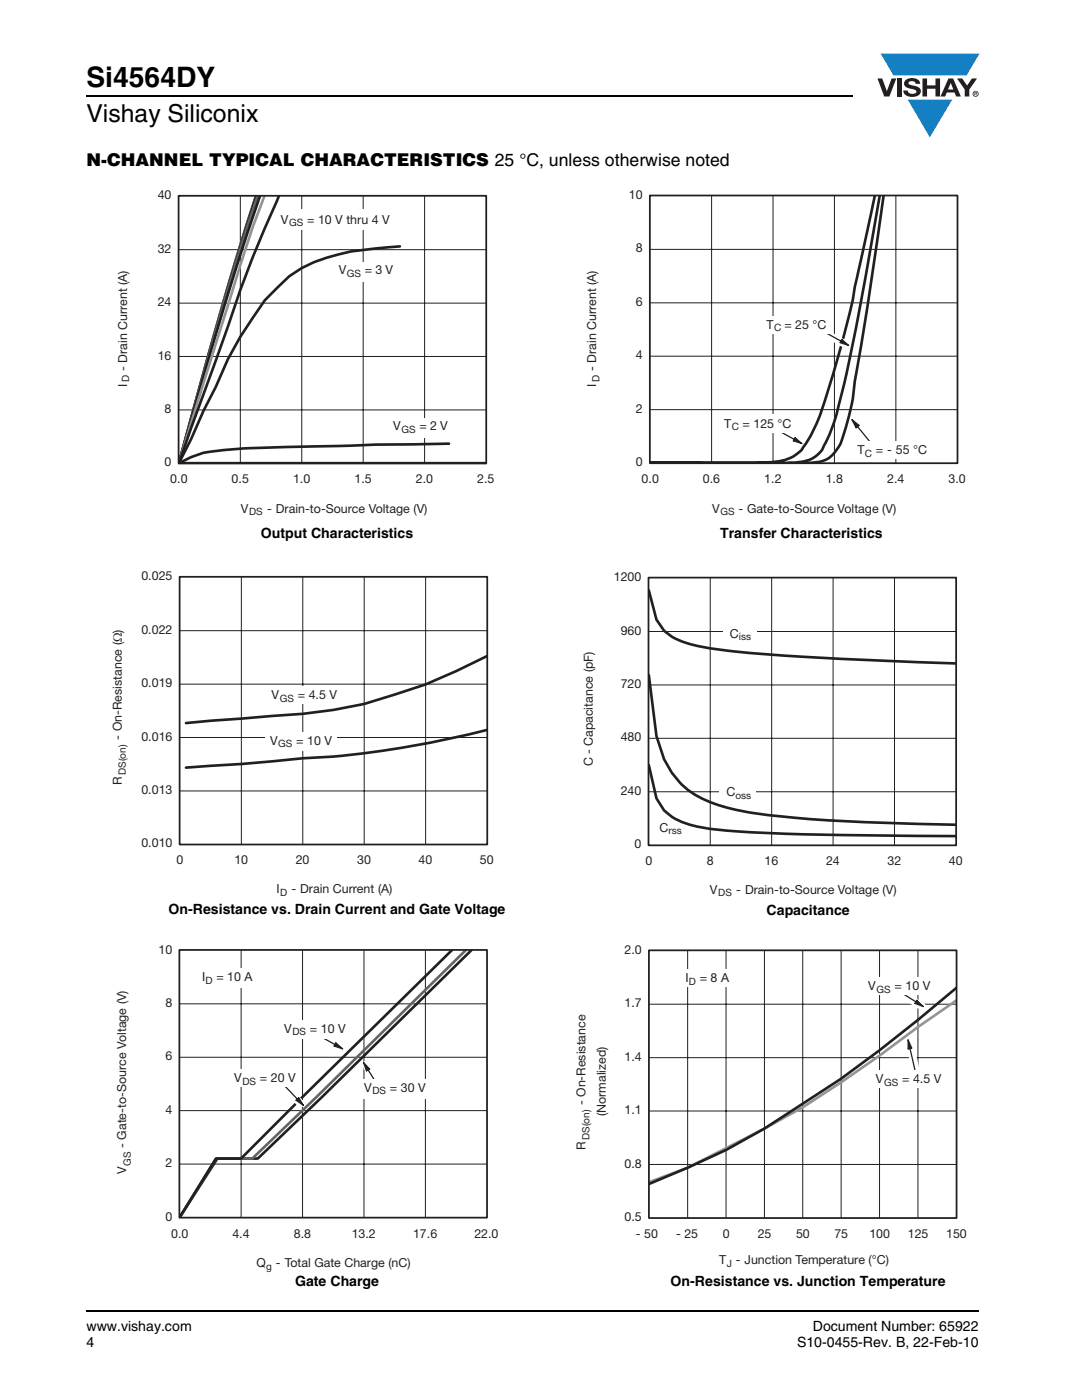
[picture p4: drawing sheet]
<svg xmlns="http://www.w3.org/2000/svg" width="216mm" height="279mm" viewBox="0 0 216 279" stroke-linecap="round" stroke-linejoin="round" font-family="sans-serif">
<path d="M17.1 18.9h.2v.3h-.2zM17.1 261.5h.2v.4h-.2z" fill="#000"/>
<path d="M17.3 19.1h152.9M17.3 261.7h178.1" fill="none" stroke="#000" stroke-width=".36"/>
<path d="M175.1 10.7h20.4v16.7h-20.4z" fill="#fff"/>
<g fill="#147fc3">
<path d="M175.7 10.7h19.7l-2.5 4.4h-3.8h-10.8z"/>
<path d="M181.1 19.9h8.9l-4.5 7.5z"/>
</g>
<g fill="#231f20">
<path d="M175.1 15.7h.9l1 2.5 .9-2.5h.9l-1.3 3.6h-1.1z"/>
<path d="M179 15.7h.9v3.6h-.9z"/>
<path d="M180.7 16a2.1 2.1 0 0 1 2.8 .3l.1 .4h-.9a.79 .79 0 0 0-.7-.5 .79 .79 0 0 0-.7 .4l.2 .3 1 .2a1.08 1.08 0 0 1 1.2 1.1 1.08 1.08 0 0 1-1.1 1.1 1.73 1.73 0 0 1-2.4-1.2h.9a.96 .96 0 0 0 .8 .6 .96 .96 0 0 0 1-.4 1.31 1.31 0 0 0-1.3-.6 1.03 1.03 0 0 1-1-.6 1.03 1.03 0 0 1 .1-1.1z"/>
<path d="M184.1 15.7h.9v1.3h1.7v-1.3h.9v3.6h-.9v-1.6h-1.7v1.6h-.9z"/>
<path d="M191 15.7h1l1 1.4 .9-1.4h1.1l-1.6 2.2v1.4h-.9v-1.4z"/>
<path d="M189.7 16.5l.5 1.4h-1zM189.2 15.7l-1.5 3.6h.9l.3-.8h1.6l.3 .8h.9l-1.5-3.6z"/>
<path d="M194.2 18.7a.46 .46 0 0 1 .9 0 .46 .46 0 0 1-.9 0zM194.1 18.7a.6 .6 0 0 0 1.2 0 .6 .6 0 0 0-1.2 0z"/>
<path d="M194.6 18.5h.2v.2h-.2zM194.4 18.4v.7h.2v-.3l.3 .3-.1-.3 .1-.2v-.2z"/>
</g>
<path d="M23.3 37.7h75.4v65.6h-75.4z" fill="#fff"/>
<path d="M48 39.1v53.4M60.2 39.1v53.4M72.5 39.1v53.4M84.7 39.1v53.4M35.7 49.8h61.3M35.7 71.1h61.3M35.7 60.5h61.3M35.7 81.8h61.3" fill="none" stroke="#231f20" stroke-width=".2"/>
<path d="M51.1 39.1a1037.2 1037.2 0 0 0-15.4 53.3M51.2 39.1a1098 1098 0 0 0-15.5 53.3M51.9 39.1a908.5 908.5 0 0 0-16.2 53.3M55.7 39.1a264.6 264.6 0 0 0-10.2 26l-9.8 27.3M79.8 49.2l-2.5 .2a44 44 0 0 0-14.7 2.9l-2.4 1.2-2.5 1.6-4.9 4.8a73.6 73.6 0 0 0-9.8 17.3l-2.4 4.8-2.5 5.6-2.4 4.8M35.7 92.4h61.3M89.6 88.5l-14.7 .2-21.1 .6a99.2 99.2 0 0 0-13.2 1.1l-2.5 .8-2.4 1.2" fill="none" stroke="#231f20" stroke-width=".53"/>
<path d="M51.1 39.1a1032.2 1032.2 0 0 0-15.4 53.3l12.2-39.4 2.5-7.6 2.4-6.3" fill="none" stroke="#929497" stroke-width=".53"/>
<path d="M51.4 39.1a971.5 971.5 0 0 0-15.7 53.3" fill="none" stroke="#636366" stroke-width=".53"/>
<path d="M35.6 39.1h61.4v53.4h-61.4z" fill="none" stroke="#231f20" stroke-width=".35"/>
<g fill="#fff">
<path d="M56.5 41.8h23.4v4.1h-23.4z"/>
<path d="M66.6 52.3h12.8v3.8h-12.8z"/>
<path d="M77.5 83.4h12.8v3.9h-12.8z"/>
<path d="M22.1 113.8h76.4v65.4h-76.4z"/>
</g>
<path d="M48.2 115.2v53.3M60.4 115.2v53.3M72.7 115.2v53.3M84.9 115.2v53.3M35.9 136.5h61.3M35.9 125.9h61.3M35.9 157.9h61.3M35.9 147.2h61.3" fill="none" stroke="#231f20" stroke-width=".2"/>
<path d="M97.2 130.9l-6.2 3-6.1 2.7-12.2 3.9-6.2 1.2-6.1 .8-23.3 1.8M97.2 145.7a201.6 201.6 0 0 1-30.7 5.3l-6.1 .3a419.7 419.7 0 0 1-23.3 1.9" fill="none" stroke="#231f20" stroke-width=".53"/>
<path d="M35.8 115.1h61.4v53.4h-61.4z" fill="none" stroke="#231f20" stroke-width=".35"/>
<g fill="#fff">
<path d="M53.4 137h14.1v3.4h-14.1z"/>
<path d="M52.9 146.1h14.2v3.6h-14.2z"/>
<path d="M23.1 188.2h76.4v65.6h-76.4z"/>
</g>
<path d="M48.1 189.6v53.4M60.4 189.6v53.4M72.6 189.6v53.4M84.9 189.6v53.4M35.9 211h61.3M35.9 200.3h61.3M35.9 232.3h61.3M35.9 221.6h61.3" fill="none" stroke="#231f20" stroke-width=".2"/>
<path d="M90.2 189.6l-29.9 29.3-12.2 12.3h-5l-7.2 11.7 7.5-11.7h8l12.8-12.3 29.8-29.3" fill="none" stroke="#231f20" stroke-width=".53"/>
<path d="M92.9 189.6l-29.8 29.3-12.8 12.3h-7.2l-7.2 11.7" fill="none" stroke="#636366" stroke-width=".53"/>
<path d="M35.8 189.6h61.4v53.4h-61.4z" fill="none" stroke="#231f20" stroke-width=".35"/>
<path d="M62.3 205.2l6.5 3.6-.8 1.4-6.4-3.6z" fill-rule="evenodd" fill="#fff"/>
<path d="M67 208.1l1.3 1.2-1.6-.5z" fill="#231f20"/>
<path d="M62.3 205.9l4.6 2.6M67 208.1l1.3 1.2-1.6-.5z" fill="none" stroke="#231f20" stroke-width=".25"/>
<path d="M54.8 216l1.1-1.1 5.2 5.4-1.1 1z" fill-rule="evenodd" fill="#fff"/>
<path d="M59.1 219.6l.5-.5 .9 1.5z" fill="#231f20"/>
<path d="M55.7 215.6l3.7 3.8M59.1 219.6l.5-.5 .9 1.5z" fill="none" stroke="#231f20" stroke-width=".25"/>
<g fill="#fff">
<path d="M39.5 193.2h12.6v3.8h-12.6z"/>
<path d="M56.1 203.6h10.5v3.8h-10.5z"/>
<path d="M45.9 213.4h13.8v3.4h-13.8z"/>
</g>
<path d="M71.9 212.3l1.3-.8 4 6.2-1.3 .8z" fill-rule="evenodd" fill="#fff"/>
<path d="M72.5 212.1l1.2 1.3-.6 .3z" fill="#231f20"/>
<path d="M72.5 212.1l1.2 1.3-.6 .3zM73.4 213.5l2.8 4.4" fill="none" stroke="#231f20" stroke-width=".25"/>
<g fill="#fff">
<path d="M71.8 215.3h14.1v3.9h-14.1z"/>
<path d="M116.9 37.7h75.8v65.6h-75.8z"/>
</g>
<path d="M142 39.1v53.3M154.2 39.1v53.3M166.5 39.1v53.3M178.8 39.1v53.3M129.7 49.8h61.3M129.7 71.1h61.3M129.7 60.4h61.3M129.7 81.8h61.3" fill="none" stroke="#231f20" stroke-width=".2"/>
<path d="M174.6 39l-3.2 14.7a208.5 208.5 0 0 1-8.1 30 22.8 22.8 0 0 1-3.8 6.5 9.1 9.1 0 0 1-6.1 2.1l-2.4 .1h-21.3M175.5 39l-4.8 26.7a177.1 177.1 0 0 1-4.6 19.5l-1.3 3a5.8 5.8 0 0 1-3.8 3.7l-2.3 .4-1.6 .1h-27.4M176.3 39l-3.3 22.6-2.4 14.5-.4 3.5-.6 2.8a38.5 38.5 0 0 1-2.2 6.7 5.6 5.6 0 0 1-4.2 3.1l-2.3 .2M129.7 92.4h9.8" fill="none" stroke="#231f20" stroke-width=".53"/>
<path d="M129.7 39h61.4v53.4h-61.4z" fill="none" stroke="#231f20" stroke-width=".35"/>
<path d="M163.3 64.9l6.4 3.5-.7 1.4-6.5-3.6z" fill-rule="evenodd" fill="#fff"/>
<path d="M168 67.8l1.3 1.1-1.7-.5z" fill="#231f20"/>
<path d="M163.3 65.6l4.6 2.5M168 67.8l1.3 1.1-1.7-.5z" fill="none" stroke="#231f20" stroke-width=".25"/>
<path d="M152 63h14.1v3.6h-14.1z" fill="#fff"/>
<path d="M154 84.5l6.4 3.5-.7 1.4-6.5-3.6z" fill-rule="evenodd" fill="#fff"/>
<path d="M158.6 87.4l1.4 1.1-1.7-.5z" fill="#231f20"/>
<path d="M153.9 85.2l4.6 2.5M158.6 87.4l1.4 1.1-1.7-.5z" fill="none" stroke="#231f20" stroke-width=".25"/>
<path d="M143.7 82.8h14.7v3.7h-14.7z" fill="#fff"/>
<path d="M169.5 84.1l1.2-1 4.6 5.7-1.2 1z" fill-rule="evenodd" fill="#fff"/>
<path d="M170 83.8l1.4 1.1-.6 .5z" fill="#231f20"/>
<path d="M170 83.8l1.4 1.1-.6 .5zM171.1 85.1l3.3 4" fill="none" stroke="#231f20" stroke-width=".25"/>
<g fill="#fff">
<path d="M170.5 88h15.1v3.6h-15.1z"/>
<path d="M116.2 113.9h75.9v65.4h-75.9z"/>
</g>
<path d="M141.7 115.3v53.4M154 115.3v53.4M166.2 115.3v53.4M178.5 115.3v53.4M129.5 136.7h61.3M129.5 126h61.3M129.5 158h61.3M129.5 147.3h61.3" fill="none" stroke="#231f20" stroke-width=".2"/>
<path d="M129.5 117.8l1.5 5.9a9.2 9.2 0 0 0 6.1 4.7 97.2 97.2 0 0 0 17.2 2.3l16.6 .9 19.8 .8M129.5 134.7l1.5 12.2 1.5 4.6a16.6 16.6 0 0 0 11.1 9.2 86.3 86.3 0 0 0 18 2.8 585.3 585.3 0 0 0 29.1 1.1M129.5 152.7l1.5 6.6a9.3 9.3 0 0 0 6.1 5.1 63.5 63.5 0 0 0 13.8 1.8l14.6 .4 25.2 .3" fill="none" stroke="#231f20" stroke-width=".53"/>
<path d="M129.4 115.3h61.4v53.4h-61.4z" fill="none" stroke="#231f20" stroke-width=".35"/>
<g fill="#fff">
<path d="M144.2 124.7h6.7v3h-6.7z"/>
<path d="M143.6 156.4h7.3v3h-7.3z"/>
<path d="M114.8 188.3h78.1v64.9h-78.1z"/>
</g>
<path d="M137.2 189.7v53.4M144.9 189.7v53.4M152.5 189.7v53.4M160.2 189.7v53.4M167.8 189.7v53.4M175.5 189.7v53.4M183.2 189.7v53.4M129.5 211.1h61.3M129.5 200.4h61.3M129.5 232.4h61.3M129.5 221.7h61.3" fill="none" stroke="#231f20" stroke-width=".2"/>
<path d="M190.8 199.7l-7.7 5.3-7.6 5.7-7.7 5.3-7.6 5-7.7 4.2-15.3 7.9-7.7 2.8" fill="none" stroke="#929497" stroke-width=".53"/>
<path d="M190.8 197.2l-7.7 6.4-7.6 6-7.7 5.7-15.3 9.9-7.6 4.3-7.7 3.6-7.7 3.2" fill="none" stroke="#231f20" stroke-width=".53"/>
<path d="M129.5 189.7h61.4v53.4h-61.4z" fill="none" stroke="#231f20" stroke-width=".35"/>
<path d="M180.6 207.6l1.4-.4 1.7 7.2-1.5 .4z" fill-rule="evenodd" fill="#fff"/>
<path d="M181.2 207.5l.7 1.7-.7 .1z" fill="#231f20"/>
<path d="M181.2 207.5l.7 1.7-.7 .1zM181.6 209.2l1.1 5.1" fill="none" stroke="#231f20" stroke-width=".25"/>
<g fill="#fff">
<path d="M135.1 193.5h12.2v3.6h-12.2z"/>
<path d="M173.1 213.6h16.2v3.6h-16.2z"/>
</g>
<path d="M178.4 196.5l6.3 3.9-.8 1.3-6.3-3.9z" fill-rule="evenodd" fill="#fff"/>
<path d="M183 199.6l1.2 1.3-1.6-.7z" fill="#231f20"/>
<path d="M178.4 197.2l4.4 2.8M183 199.6l1.2 1.3-1.6-.7z" fill="none" stroke="#231f20" stroke-width=".25"/>
<path d="M172.7 195.1h13.6v3.5h-13.6z" fill="#fff"/>
<text font-size="5.6" x="17.3" y="17.4">Si4564DY</text>
<text font-size="4.9" x="17.3" y="24.4">Vishay Siliconix</text>
<text font-size="3.5" x="17.3" y="33">N-CHANNEL TYPICAL CHARACTERISTICS 25 °C, unless otherwise noted</text>
<g font-size="2.8">
<text x="52" y="107.3">Output Characteristics</text>
<text x="143.7" y="107.3">Transfer Characteristics</text>
<text x="33.6" y="182.4">On-Resistance vs. Drain Current and Gate Voltage</text>
<text x="153" y="182.5">Capacitance</text>
<text x="58.9" y="256.6">Gate Charge</text>
<text x="133.8" y="256.7">On-Resistance vs. Junction Temperature</text>
<text x="17.3" y="265.6">www.vishay.com</text>
<text x="17.3" y="268.8">4</text>
<text x="159" y="268.8">S10-0455-Rev. B, 22-Feb-10</text>
<text x="162.2" y="265.6">Document Number: 65922</text>
</g>
<g font-size="2.5" fill="#231f20">
<text x="31.5" y="39.8">40</text>
<text x="125.5" y="39.7">10</text>
<text x="56" y="44.6">V</text>
<text x="61.3" y="44.6">= 10 V thru 4 V</text>
<text x="31.5" y="50.4">32</text>
<text x="126.9" y="50.4">8</text>
<text x="67.6" y="54.8">V</text>
<text x="72.8" y="54.8">= 3 V</text>
<text x="31.5" y="61.1">24</text>
<text x="126.9" y="61.1">6</text>
<text x="152.9" y="65.6">T</text>
<text x="156.6" y="65.6">= 25 °C</text>
<text x="31.5" y="71.8">16</text>
<text x="126.9" y="71.7">4</text>
<text x="25.4" y="77.2" transform="rotate(-90 25.4 77.2)">I</text>
<text x="25.4" y="74" transform="rotate(-90 25.4 74)">- Drain Current (A)</text>
<text x="119" y="77.2" transform="rotate(-90 119 77.2)">I</text>
<text x="119" y="74" transform="rotate(-90 119 74)">- Drain Current (A)</text>
<text x="32.8" y="82.4">8</text>
<text x="126.9" y="82.4">2</text>
<text x="78.5" y="85.9">V</text>
<text x="83.7" y="85.9">= 2 V</text>
<text x="144.5" y="85.3">T</text>
<text x="148.2" y="85.3">= 125 °C</text>
<text x="32.8" y="93.1">0</text>
<text x="126.9" y="93">0</text>
<text x="171.1" y="90.6">T</text>
<text x="174.7" y="90.6">= - 55 °C</text>
<text x="34" y="96.5">0.0</text>
<text x="46.2" y="96.5">0.5</text>
<text x="58.5" y="96.5">1.0</text>
<text x="70.7" y="96.5">1.5</text>
<text x="83" y="96.5">2.0</text>
<text x="95.2" y="96.5">2.5</text>
<text x="128" y="96.4">0.0</text>
<text x="140.3" y="96.4">0.6</text>
<text x="152.5" y="96.4">1.2</text>
<text x="164.8" y="96.4">1.8</text>
<text x="177" y="96.4">2.4</text>
<text x="189.3" y="96.4">3.0</text>
<text x="48.1" y="102.3">V</text>
<text x="53.3" y="102.3">- Drain-to-Source Voltage (V)</text>
<text x="142.1" y="102.3">V</text>
<text x="147.3" y="102.3">- Gate-to-Source Voltage (V)</text>
<text x="28.2" y="115.8">0.025</text>
<text x="122.5" y="116">1200</text>
<text x="28.2" y="126.5">0.022</text>
<text x="123.9" y="126.6">960</text>
<text x="145.7" y="127.3">C</text>
<text x="28.2" y="137.2">0.019</text>
<text x="123.9" y="137.3">720</text>
<text x="54.2" y="139.5">V</text>
<text x="59.4" y="139.5">= 4.5 V</text>
<text x="24.3" y="147.6" transform="rotate(-90 24.3 147.6)">- On-Resistance (Ω)</text>
<text x="28.2" y="147.8">0.016</text>
<text x="53.9" y="148.6">V</text>
<text x="59.1" y="148.6">= 10 V</text>
<text x="123.9" y="148">480</text>
<text x="118.3" y="153" transform="rotate(-90 118.3 153)">C - Capacitance (pF)</text>
<text x="24.3" y="156.7" transform="rotate(-90 24.3 156.7)">R</text>
<text x="28.2" y="158.5">0.013</text>
<text x="123.9" y="158.6">240</text>
<text x="145" y="158.9">C</text>
<text x="131.6" y="166">C</text>
<text x="28.2" y="169.1">0.010</text>
<text x="35.2" y="172.5">0</text>
<text x="46.8" y="172.5">10</text>
<text x="59" y="172.5">20</text>
<text x="71.3" y="172.5">30</text>
<text x="83.5" y="172.5">40</text>
<text x="95.8" y="172.5">50</text>
<text x="126.6" y="169.3">0</text>
<text x="128.8" y="172.7">0</text>
<text x="141" y="172.7">8</text>
<text x="152.6" y="172.7">16</text>
<text x="164.8" y="172.7">24</text>
<text x="177.1" y="172.7">32</text>
<text x="189.3" y="172.7">40</text>
<text x="55.2" y="178.3">I</text>
<text x="58.2" y="178.3">- Drain Current (A)</text>
<text x="141.7" y="178.3">V</text>
<text x="146.9" y="178.3">- Drain-to-Source Voltage (V)</text>
<text x="31.6" y="190.3">10</text>
<text x="124.6" y="190.4">2.0</text>
<text x="40.3" y="195.8">I</text>
<text x="43.2" y="195.8">= 10 A</text>
<text x="136.8" y="196">I</text>
<text x="139.6" y="196">= 8 A</text>
<text x="173.3" y="197.7">V</text>
<text x="178.5" y="197.7">= 10 V</text>
<text x="33" y="200.9">8</text>
<text x="124.6" y="201">1.7</text>
<text x="56.7" y="206.1">V</text>
<text x="61.9" y="206.1">= 10 V</text>
<text x="33" y="211.6">6</text>
<text x="46.7" y="215.9">V</text>
<text x="51.9" y="215.9">= 20 V</text>
<text x="124.6" y="211.7">1.4</text>
<text x="72.6" y="217.9">V</text>
<text x="77.8" y="217.9">= 30 V</text>
<text x="116.8" y="220.6" transform="rotate(-90 116.8 220.6)">- On-Resistance</text>
<text x="174.8" y="216.1">V</text>
<text x="180" y="216.1">= 4.5 V</text>
<text x="33" y="222.3">4</text>
<text x="120.9" y="222.7" transform="rotate(-90 120.9 222.7)">(Normalized)</text>
<text x="124.6" y="222.3">1.1</text>
<text x="25.2" y="229.1" transform="rotate(-90 25.2 229.1)">- Gate-to-Source Voltage (V)</text>
<text x="33" y="232.9">2</text>
<text x="116.8" y="229.5" transform="rotate(-90 116.8 229.5)">R</text>
<text x="124.6" y="233">0.8</text>
<text x="25.2" y="234.2" transform="rotate(-90 25.2 234.2)">V</text>
<text x="33" y="243.6">0</text>
<text x="124.6" y="243.7">0.5</text>
<text x="34.1" y="247">0.0</text>
<text x="46.4" y="247">4.4</text>
<text x="58.6" y="247">8.8</text>
<text x="70.2" y="247">13.2</text>
<text x="82.4" y="247">17.6</text>
<text x="94.7" y="247">22.0</text>
<text x="126.9" y="247.1">- 50</text>
<text x="134.9" y="247.1">- 25</text>
<text x="144.2" y="247.1">0</text>
<text x="151.2" y="247.1">25</text>
<text x="158.8" y="247.1">50</text>
<text x="166.5" y="247.1">75</text>
<text x="173.5" y="247.1">100</text>
<text x="181.1" y="247.1">125</text>
<text x="188.8" y="247.1">150</text>
<text x="51.2" y="252.8">Q</text>
<text x="55.1" y="252.8">- Total Gate Charge (nC)</text>
<text x="143.5" y="252.3">T</text>
<text x="146.8" y="252.3">- Junction Temperature (°C)</text>
</g>
<g font-size="2" fill="#231f20">
<text x="57.7" y="45.2">GS</text>
<text x="69.2" y="55.3">GS</text>
<text x="154.4" y="66.1">C</text>
<text x="25.8" y="76.1" transform="rotate(-90 25.8 76.1)">D</text>
<text x="119.7" y="76.1" transform="rotate(-90 119.7 76.1)">D</text>
<text x="80.1" y="86.4">GS</text>
<text x="146" y="85.9">C</text>
<text x="172.6" y="91.1">C</text>
<text x="49.7" y="102.9">DS</text>
<text x="143.8" y="102.9">GS</text>
<text x="147.4" y="127.8">iss</text>
<text x="55.8" y="140">GS</text>
<text x="55.5" y="149.1">GS</text>
<text x="25.1" y="154.7" transform="rotate(-90 25.1 154.7)">DS(on)</text>
<text x="146.7" y="159.4">oss</text>
<text x="133.4" y="166.5">rss</text>
<text x="55.9" y="178.8">D</text>
<text x="143.3" y="178.9">DS</text>
<text x="41" y="196.4">D</text>
<text x="137.5" y="196.5">D</text>
<text x="174.9" y="198.2">GS</text>
<text x="58.4" y="206.6">DS</text>
<text x="48.4" y="216.4">DS</text>
<text x="74.3" y="218.4">DS</text>
<text x="176.4" y="216.6">GS</text>
<text x="117.6" y="227.5" transform="rotate(-90 117.6 227.5)">DS(on)</text>
<text x="26.1" y="232.7" transform="rotate(-90 26.1 232.7)">GS</text>
<text x="53.1" y="253.4">g</text>
<text x="145" y="252.8">J</text>
</g>
</svg>
